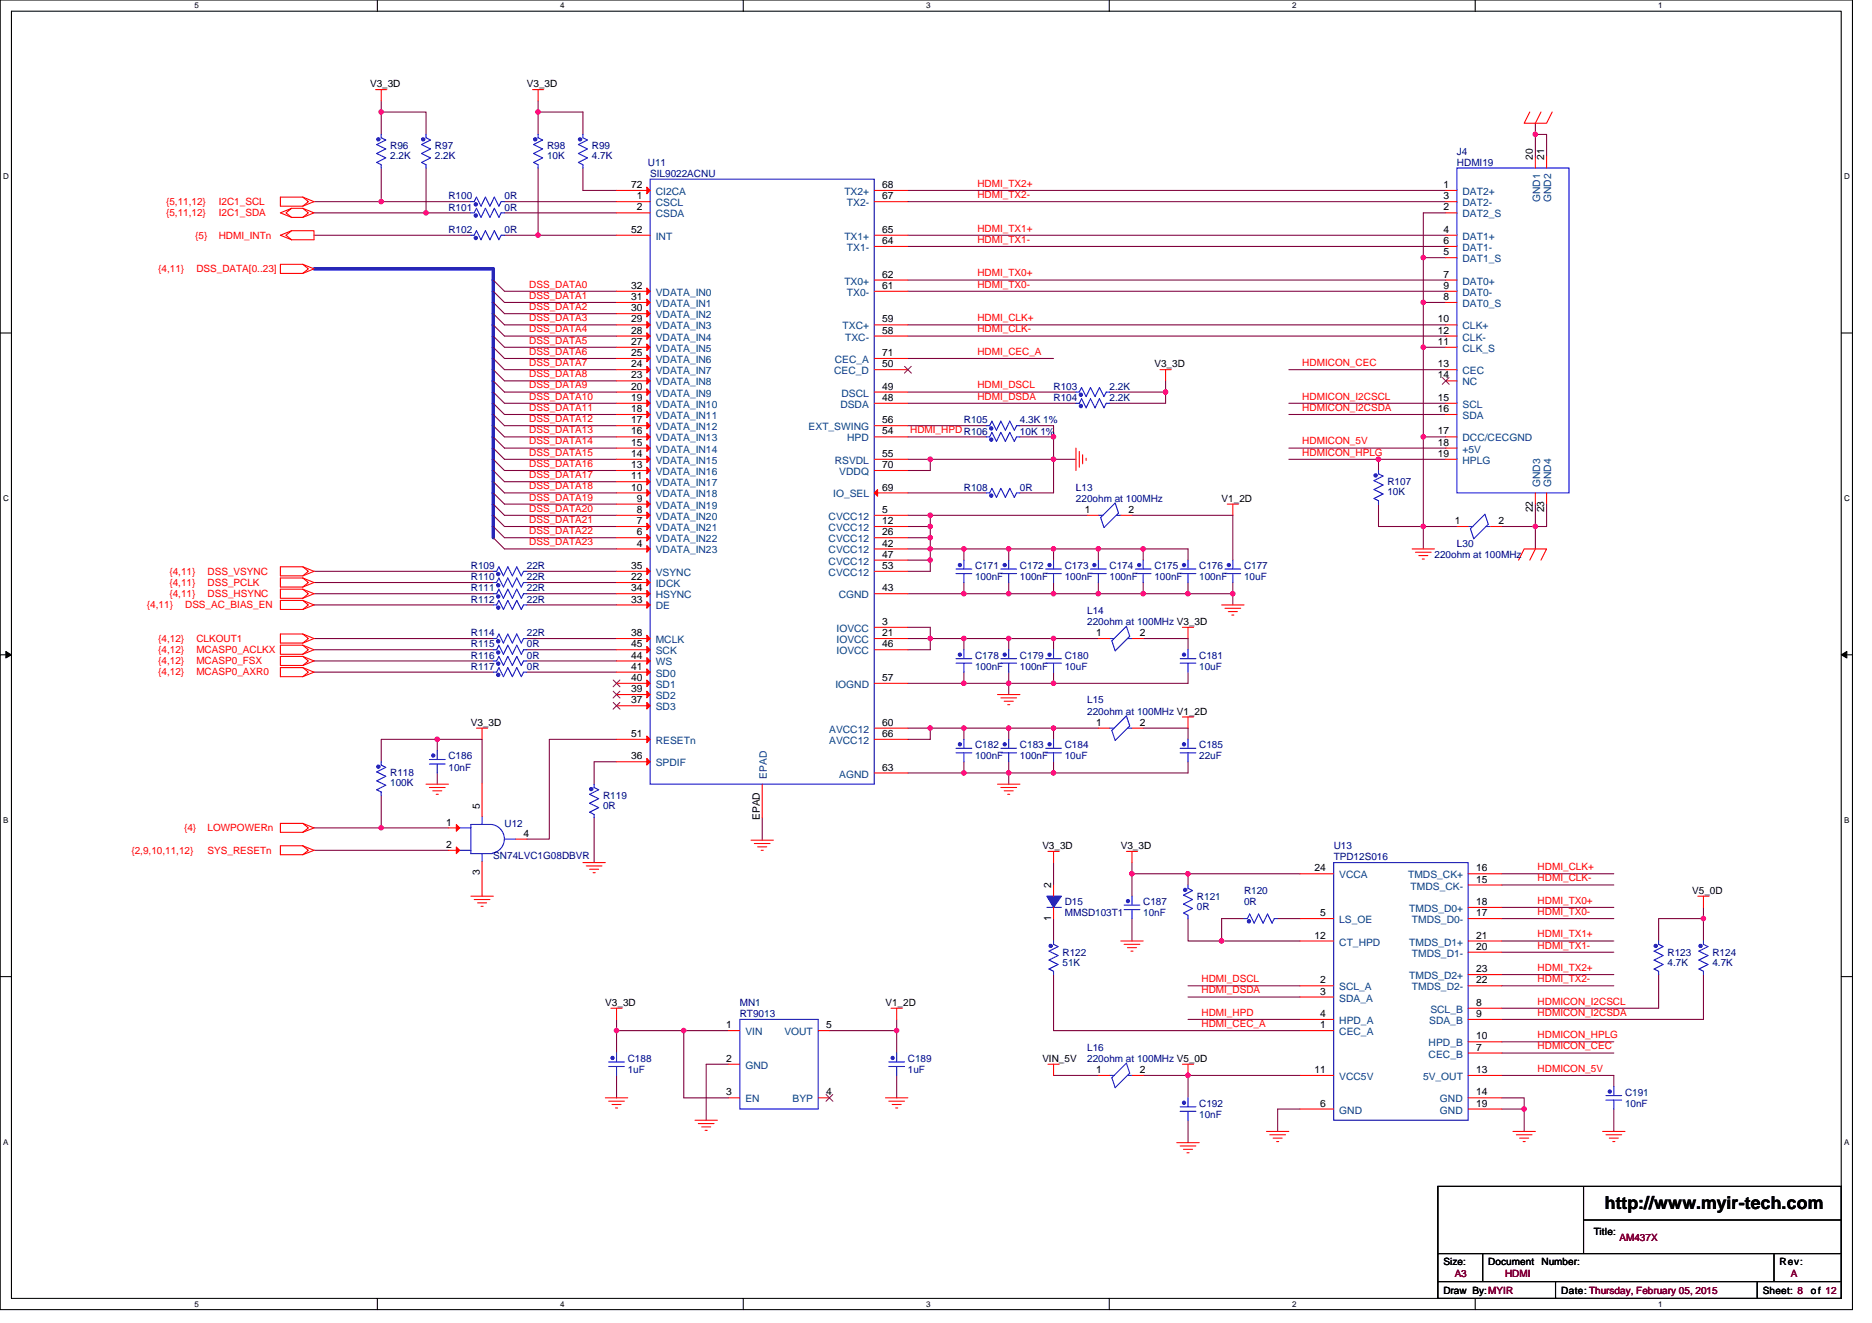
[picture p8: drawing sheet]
<svg xmlns="http://www.w3.org/2000/svg" width="297mm" height="210mm" viewBox="0 0 297 210" stroke-linecap="round" stroke-linejoin="round" font-family="sans-serif">
<path d="M0 0h293.9v207.9h-293.9zM1.8 1.8h290.4v204.3h-290.4z" fill="none" stroke="#000" stroke-width=".17"/>
<g fill="#fff">
<path d="M30.8 .2h.7v1.4h-.7z"/>
<path d="M30.8 206.3h.7v1.4h-.7z"/>
</g>
<path d="M59.9 0v1.8M59.9 206.1v1.8" fill="none" stroke="#000" stroke-width=".17"/>
<g fill="#fff">
<path d="M88.9 .2h.7v1.4h-.7z"/>
<path d="M88.9 206.3h.7v1.4h-.7z"/>
</g>
<path d="M117.9 0v1.8M117.9 206.1v1.8" fill="none" stroke="#000" stroke-width=".17"/>
<g fill="#fff">
<path d="M147 .2h.7v1.4h-.7z"/>
<path d="M147 206.3h.7v1.4h-.7z"/>
</g>
<path d="M176 0v1.8M176 206.1v1.8" fill="none" stroke="#000" stroke-width=".17"/>
<g fill="#fff">
<path d="M205 .2h.7v1.4h-.7z"/>
<path d="M205 206.3h.7v1.4h-.7z"/>
</g>
<path d="M234.1 0v1.8M234.1 206.1v1.8" fill="none" stroke="#000" stroke-width=".17"/>
<g fill="#fff">
<path d="M263.1 .2h.7v1.4h-.7z"/>
<path d="M263.1 206.3h.7v1.4h-.7z"/>
<path d="M.5 27.3h.9v1.4h-.9z"/>
<path d="M292.6 27.3h.9v1.4h-.9z"/>
<path d="M.5 78.4h.9v1.4h-.9z"/>
<path d="M292.6 78.4h.9v1.4h-.9z"/>
</g>
<path d="M0 52.9h1.8M292.2 52.9h1.7" fill="none" stroke="#000" stroke-width=".17"/>
<g fill="#fff">
<path d="M.5 129.5h.8v1.4h-.8z"/>
<path d="M292.6 129.5h.9v1.4h-.9z"/>
</g>
<path d="M0 103.9h1.8M292.2 103.9h1.7" fill="none" stroke="#000" stroke-width=".17"/>
<path d="M.9 103.4l.9 .5-.9 .5zM292.2 103.9l.8-.5v1z" fill="#000" stroke="#000" stroke-width=".16"/>
<g fill="#fff">
<path d="M.5 180.5h.8v1.4h-.8z"/>
<path d="M292.6 180.5h.9v1.4h-.9z"/>
</g>
<path d="M0 155h1.8M292.2 155h1.7M228.2 188.3h64v17.8h-64zM228.2 199h64M235.3 199v4.4M251.3 188.3v10.7M251.3 193.6h40.9M281.5 199v4.4M228.2 203.4h64M246.8 203.4v2.7M278.8 203.4v2.7" fill="none" stroke="#000" stroke-width=".17"/>
<g fill="none" stroke="#800040" stroke-width=".17">
<path d="M60.5 16v1.8M60.5 17.8v3.5M60.5 17.8h7.1v3.5M85.4 17.8v3.5M85.4 16v1.8M85.4 17.8h7.1v3.5M243.6 19.6v1.7M49.8 32h10.7M49.8 33.8h17.8M49.8 37.3h24.9M60.5 32h14.2M60.5 26.7v5.3"/>
<path d="M67.6 26.7v7.1M67.6 33.8h7.1M80 33.8h17.8M80 32h17.8M80 37.3h5.4M85.4 37.3h12.4M85.4 26.7v10.6M92.5 26.7v3.5h5.3M144.1 32h85.3M144.1 30.2h85.3M144.1 37.3h85.3M144.1 39.1h85.3"/>
<path d="M229.4 33.8h-3.6v7.1M243.6 21.3h1.8v3.6M243.6 21.3v3.6M78.3 44.5l1.7 1.7h17.8M78.3 46.2l1.7 1.8h17.8M78.3 48l1.7 1.8h17.8M78.3 49.8l1.7 1.8h17.8M78.3 51.6l1.7 1.7h17.8M78.3 53.3l1.7 1.8h17.8M78.3 55.1l1.7 1.8h17.8M78.3 56.9l1.7 1.8h17.8M78.3 58.7l1.7 1.8h17.8"/>
<path d="M144.1 46.2h85.3M144.1 44.4h85.3M144.1 51.6h85.3M144.1 53.3h85.3M144.1 56.9h23.1M204.5 58.7h24.9M225.8 40.9v7.1M225.8 48v7.1M225.8 55.1v14.2M225.8 40.9h3.6M225.8 48h3.6M225.8 55.1h3.6"/>
<path d="M78.3 60.5l1.7 1.7h17.8M78.3 62.2l1.7 1.8h17.8M78.3 64l1.7 1.8h17.8M78.3 65.8l1.7 1.8h17.8M78.3 67.6l1.7 1.7h17.8M78.3 69.3l1.7 1.8h17.8M78.3 71.1l1.7 1.8h17.8M78.3 72.9l1.7 1.8h17.8M78.3 74.7l1.7 1.8h17.8M78.3 76.5l1.7 1.7h17.8M78.3 78.2l1.7 1.8h17.8M144.1 62.2h26.6"/>
<path d="M144.1 72.9h3.5M144.1 78.2h12.4M144.1 69.3h12.4M144.1 67.6h12.4M144.1 64h26.6M147.6 72.9v1.8h-3.5M147.6 72.9h19.6M161.8 67.6h5.4v1.7M161.8 69.3h5.4M167.2 72.9h3.5M167.2 72.9v5.3h-5.4M167.2 69.3v3.6"/>
<path d="M176.1 62.2h8.9v1.8h-8.9M185 60.5v1.7M204.5 64h24.9M204.5 65.8h24.9M204.5 71.1h24.9M204.5 72.9h14.2M218.7 72.9h10.7M218.7 72.9v1.8M225.8 69.3v14.3h-7.1v-3.6M225.8 69.3h3.6M49.8 96h28.5M49.8 94.2h28.5"/>
<path d="M49.8 92.5h28.5M49.8 90.7h28.5M78.3 80l1.7 1.8h17.8M78.3 81.8l1.7 1.8h17.8M78.3 83.6l1.7 1.7h17.8M78.3 85.3l1.7 1.8h17.8M83.6 90.7h14.2M83.6 92.5h14.2M83.6 94.2h14.2M83.6 96h14.2M144.1 94.2h8.8M144.1 99.6h3.5v1.7"/>
<path d="M144.1 87.1h3.5M144.1 81.8h3.5M144.1 83.6h3.5M144.1 85.3h3.5M144.1 88.9h3.5M147.6 87.1h5.3M147.6 81.8h24.9M147.6 88.9v1.8h-3.5M147.6 87.1v1.8M147.6 81.8v1.8M147.6 83.6v1.7M147.6 85.3v1.8"/>
<path d="M152.9 92.5v1.7M152.9 87.1v1.8M152.9 94.2h7.2M152.9 87.1h7.2M160.1 92.5v1.7M160.1 87.1v1.8M160.1 94.2h7.1M160.1 87.1h7.1M167.2 92.5v1.7M167.2 87.1v1.8M167.2 94.2h7.1M167.2 87.1h7.1"/>
<path d="M174.3 94.2h7.1M174.3 87.1h7.1M174.3 92.5v1.7M174.3 87.1v1.8M179.6 81.8h16v7.1M181.4 92.5v1.7M181.4 94.2h7.1M181.4 87.1h7.1v1.8M181.4 87.1v1.8M188.5 92.5v1.7M188.5 94.2h7.1M195.6 92.5v3.5"/>
<path d="M231.2 83.6h-5.4v3.5M243.6 80v3.6h-5.3M245.4 80v3.6h-1.8v3.5M49.8 101.3h28.5M49.8 103.1h28.5M49.8 104.9h28.5M49.8 106.7h28.5M69.4 117.3h-8.9v3.6M69.4 117.3v1.8M69.4 117.3h7.1v7M83.6 101.3h14.2M83.6 103.1h14.2"/>
<path d="M83.6 104.9h14.2M83.6 106.7h14.2M97.8 117.3h-10.6v15.9h-3.6M144.1 115.6h3.5v1.7h-3.5M144.1 101.3h3.5M144.1 108.5h8.8M147.6 115.6h5.3M147.6 101.3h5.3M147.6 101.3v1.8h-3.5M152.9 115.6v1.7M152.9 106.7v1.8M152.9 101.3v1.8"/>
<path d="M152.9 115.6h7.2M152.9 108.5h7.2M152.9 101.3h7.2M160.1 115.6v1.7M160.1 101.3v1.8M160.1 108.5v1.7M160.1 106.7v1.8M160.1 115.6h7.1M160.1 101.3h7.1M160.1 108.5h7.1M167.2 115.6v1.7M167.2 101.3v1.8"/>
<path d="M167.2 106.7v1.8M167.2 115.6h7.1M167.2 101.3h7.1M181.4 115.6h7.1v1.7M181.4 101.3h7.1v1.8M188.5 106.7v1.8h-21.3M49.8 131.4h10.7M49.8 135h21.4M60.5 126.2v5.2M60.5 131.4h10.7M69.4 122.7v1.8M94.3 129.8v7.1"/>
<path d="M97.8 120.9h-3.5v3.6M120.9 129.8v3.5M144.1 122.7h8.8M152.9 120.9v1.8M152.9 122.7h7.2M160.1 120.9v1.8M160.1 122.7v1.8M160.1 122.7h7.1M167.2 120.9v1.8M167.2 136.9v3.6M179.6 136.9v1.8M179.6 138.7h8.9"/>
<path d="M179.6 138.7v3.5M188.5 138.7v1.8M188.5 138.7h17.8M188.5 120.9v1.8h-21.3M238.3 138.7h17.8M76.5 142.1v.1M167.2 154.7v8.9h39.1M167.2 145.8v3.6M179.6 145.8v3.6M188.5 158.2h17.8M188.5 156.5h17.8M188.5 145.8v3.6h5.3"/>
<path d="M197.4 145.8h-3.6v3.6h12.5M202.7 145.8h3.6M238.3 140.5h17.8M238.3 144h17.8M238.3 145.8h17.8M238.3 149.4h17.8M238.3 151.1h17.8M238.3 154.7h17.8M238.3 156.5h17.8M263.2 154.7v5.3h-24.9M270.3 154.7v7.1h-32M270.3 144v1.8"/>
<path d="M270.3 145.8h-7.1v3.6M270.3 145.8v3.6M97.8 163.6h10.7M97.8 161.8v1.8M97.8 163.6v3.5M97.8 170.7v3.5M108.5 163.6v10.6h7.1M108.5 163.6h7.1M115.6 168.9h-3.5v8.9M131.6 163.6h10.7M142.3 161.8v1.8M142.3 170.7v3.5"/>
<path d="M142.3 163.6v3.5M167.2 170.7h7.1M181.4 170.7h7.1M188.5 161.8h17.8M188.5 170.7v3.5M188.5 177.8v3.6M188.5 170.7h17.8M206.3 176h-3.6v3.6M238.3 174.2h3.5v1.8M238.3 176h3.5M238.3 165.4h17.8M238.3 167.1h17.8"/>
<path d="M238.3 170.7h17.8v1.8M241.8 176v3.6M256.1 176v3.6"/>
</g>
<path d="M49.8 42.7h28.5v42.6" fill="none" stroke="#00f" stroke-width=".53"/>
<g fill="#f0f" stroke="#f0f" stroke-width=".17">
<circle cx="85.4" cy="37.3" r=".35"/>
<circle cx="85.4" cy="17.8" r=".35"/>
<circle cx="60.5" cy="131.4" r=".35"/>
<circle cx="69.4" cy="117.3" r=".35"/>
<circle cx="152.9" cy="122.7" r=".35"/>
<circle cx="152.9" cy="115.6" r=".35"/>
<circle cx="147.6" cy="115.6" r=".35"/>
<circle cx="167.2" cy="115.6" r=".35"/>
<circle cx="160" cy="115.6" r=".35"/>
<circle cx="152.9" cy="108.4" r=".35"/>
<circle cx="167.2" cy="101.3" r=".35"/>
<circle cx="160" cy="101.3" r=".35"/>
<circle cx="152.9" cy="101.3" r=".35"/>
<circle cx="147.6" cy="101.3" r=".35"/>
<circle cx="160" cy="122.7" r=".35"/>
<circle cx="160" cy="108.4" r=".35"/>
<circle cx="167.2" cy="108.4" r=".35"/>
<circle cx="160" cy="94.2" r=".35"/>
<circle cx="174.3" cy="94.2" r=".35"/>
<circle cx="167.2" cy="94.2" r=".35"/>
<circle cx="152.9" cy="94.2" r=".35"/>
<circle cx="188.5" cy="94.2" r=".35"/>
<circle cx="181.4" cy="94.2" r=".35"/>
<circle cx="195.6" cy="94.2" r=".35"/>
<circle cx="181.4" cy="87.1" r=".35"/>
<circle cx="174.3" cy="87.1" r=".35"/>
<circle cx="167.2" cy="87.1" r=".35"/>
<circle cx="160" cy="87.1" r=".35"/>
<circle cx="147.6" cy="88.9" r=".35"/>
<circle cx="152.9" cy="87.1" r=".35"/>
<circle cx="147.6" cy="87.1" r=".35"/>
<circle cx="147.6" cy="83.6" r=".35"/>
<circle cx="147.6" cy="85.3" r=".35"/>
<circle cx="147.6" cy="81.8" r=".35"/>
<circle cx="167.2" cy="122.7" r=".35"/>
<circle cx="225.8" cy="40.9" r=".35"/>
<circle cx="225.8" cy="55.1" r=".35"/>
<circle cx="225.8" cy="48" r=".35"/>
<circle cx="225.8" cy="69.3" r=".35"/>
<circle cx="167.2" cy="72.9" r=".35"/>
<circle cx="147.6" cy="72.9" r=".35"/>
<circle cx="167.2" cy="69.3" r=".35"/>
<circle cx="218.7" cy="72.9" r=".35"/>
<circle cx="225.8" cy="83.6" r=".35"/>
<circle cx="241.8" cy="176" r=".35"/>
<circle cx="193.8" cy="149.3" r=".35"/>
<circle cx="188.5" cy="138.7" r=".35"/>
<circle cx="179.6" cy="138.7" r=".35"/>
<circle cx="97.8" cy="163.6" r=".35"/>
<circle cx="142.3" cy="163.6" r=".35"/>
<circle cx="243.6" cy="21.3" r=".35"/>
<circle cx="184.9" cy="62.2" r=".35"/>
<circle cx="270.3" cy="145.8" r=".35"/>
<circle cx="188.5" cy="170.7" r=".35"/>
<circle cx="60.5" cy="32" r=".35"/>
<circle cx="67.6" cy="33.8" r=".35"/>
<circle cx="60.5" cy="17.8" r=".35"/>
<circle cx="243.6" cy="83.6" r=".35"/>
<circle cx="108.5" cy="163.6" r=".35"/>
</g>
<g fill="none" stroke="#f00" stroke-width=".17">
<path d="M59.6 14.2h1.8M60.5 14.2v1.8M84.5 14.2h1.8M85.4 14.2v1.8M242.7 17.8l-.9 1.8h3.6l.9-1.8M244.5 17.8l-.9 1.8M44.5 37.3l1.8-.7h3.5v1.5h-3.5zM46.3 34.5l-.9-.7 .9-.7-1.8 .7 1.8 .7h1.7M46.3 33.1h1.7l1.8 .7-1.8 .7M46.3 36.6l-.9 .7 .9 .8M48 33.1l.9 .7-.9 .7M48 31.3h-3.5v1.4h3.5"/>
<path d="M48 31.3l1.8 .7-1.8 .7M48 31.3l.9 .7-.9 .7M60.5 21.3h.1M60.5 26.7h.1M67.6 21.3h.1M67.6 26.7h.1M74.7 37.3h.1M74.7 32h.1M74.7 33.8h.1M80 37.3h.1M80 32h.1M80 33.8h.1"/>
<path d="M85.4 21.3h.1M85.4 26.7h.1M92.5 21.3h.1M92.5 26.7h.1M97.8 32h5.4M97.8 33.8h5.4M97.8 30.2h5.4M97.8 37.3h5.4M138.7 37.3h5.4M138.7 39.1h5.4M138.7 30.2h5.4M138.7 32h5.4"/>
<path d="M229.4 30.2h1.8M229.4 32h1.8M229.4 33.8h1.8M229.4 37.3h1.8M229.4 39.1h1.8M243.6 24.9v1.8M245.4 24.9v1.8M48 42h-3.5v1.4h3.5M48 42l1.8 .7-1.8 .7M48 42l.9 .7-.9 .7M97.8 46.2h5.4M97.8 48h5.4"/>
<path d="M97.8 49.8h5.4M97.8 51.6h5.4M97.8 53.3h5.4M97.8 55.1h5.4M97.8 56.9h5.4M97.8 58.7h5.4M138.7 44.4h5.4M138.7 46.2h5.4M138.7 51.6h5.4M138.7 53.3h5.4M138.7 56.9h5.4M138.7 58.7h5.4"/>
<path d="M184.1 58.7h1.7M185 58.7v1.8M229.4 40.9h1.8M229.4 44.4h1.8M229.4 46.2h1.8M229.4 48h1.8M229.4 51.6h1.8M229.4 53.3h1.8M229.4 55.1h1.8M229.4 58.7h1.8M97.8 60.5h5.4M97.8 62.2h5.4"/>
<path d="M97.8 64h5.4M97.8 65.8h5.4M97.8 67.6h5.4M97.8 69.3h5.4M97.8 71.1h5.4M97.8 72.9h5.4M97.8 74.7h5.4M97.8 76.5h5.4M97.8 78.2h5.4M138.7 67.6h5.4M138.7 64h5.4M138.7 62.2h5.4"/>
<path d="M138.7 69.3h5.4M138.7 72.9h5.4M138.7 74.7h5.4M138.7 78.2h5.4M156.5 78.2h.1M156.5 67.6h.1M156.5 69.3h.1M161.8 78.2h.1M161.8 67.6h.1M161.8 69.3h.1M170.7 71.1v3.6M170.7 62.2h.1"/>
<path d="M170.7 64h.1M171.3 71.6v2.5M171.8 72.2v1.4M172.3 72.7v.4M176.1 62.2h.1M176.1 64h.1M218.7 74.7h.1M229.4 60.5h1.8M229.4 64h1.8M229.4 65.8h1.8M229.4 69.3h1.8M229.4 71.1h1.8"/>
<path d="M229.4 72.9h1.8M243.6 78.2v1.8M245.4 78.2v1.8M48 90h-3.5v1.4h3.5M48 91.7h-3.5v1.5h3.5M48 93.5h-3.5v1.5h3.5M48 95.3h-3.5v1.4h3.5M48 90l1.8 .7-1.8 .7M48 90l.9 .7-.9 .7M48 91.7l1.8 .8-1.8 .7M48 91.7l.9 .8-.9 .7M48 93.5l1.8 .7-1.8 .8"/>
<path d="M48 93.5l.9 .7-.9 .8M48 95.3l1.8 .7-1.8 .7M48 95.3l.9 .7-.9 .7M78.3 90.7h.1M78.3 96h.1M78.3 94.2h.1M78.3 92.5h.1M83.6 90.7h.1M83.6 96h.1M83.6 94.2h.1M83.6 92.5h.1M97.8 80h5.4"/>
<path d="M97.8 81.8h5.4M97.8 83.6h5.4M97.8 85.3h5.4M97.8 87.1h5.4M97.8 90.7h5.4M97.8 94.2h5.4M97.8 96h5.4M97.8 92.5h5.4M138.7 81.8h5.4M138.7 83.6h5.4M138.7 85.3h5.4M138.7 87.1h5.4"/>
<path d="M138.7 88.9h5.4M138.7 90.7h5.4M138.7 94.2h5.4M138.7 99.6h5.4M152.9 88.9h.1M152.9 92.5h.1M160.1 88.9h.1M160.1 92.5h.1M167.2 88.9h.1M167.2 92.5h.1M172.5 81.8h1.8M174.3 88.9h.1"/>
<path d="M174.3 92.5h.1M177.8 81.8h1.8M181.4 88.9h.1M181.4 92.5h.1M187.6 99.6h1.8M188.5 99.6v1.7M188.5 88.9h.1M188.5 92.5h.1M193.8 96h3.6M194.4 96.5h2.5M194.7 80h1.8M194.9 97.1h1.4"/>
<path d="M195.4 97.6h.4M195.6 88.9h.1M195.6 92.5h.1M195.6 80v1.8M218.7 80h.1M224.1 87.1h3.5M224.6 87.7h2.5M225.1 88.2h1.5M225.7 88.7h.3M231.2 83.6h1.8M236.5 83.6h1.8M241 88.9l.8-1.8h3.6l-.9 1.8"/>
<path d="M243.6 87.1l-.9 1.8M48 100.6h-3.5v1.5h3.5M48 102.4h-3.5v1.4h3.5M48 104.2h-3.5v1.4h3.5M48 106h-3.5v1.4h3.5M48 100.6l1.8 .7-1.8 .8M48 100.6l.9 .7-.9 .8M48 102.4l1.8 .7-1.8 .7M48 102.4l.9 .7-.9 .7M48 104.2l1.8 .7-1.8 .7M48 104.2l.9 .7-.9 .7M48 106l1.8 .7-1.8 .7"/>
<path d="M48 106l.9 .7-.9 .7M69.4 119.1h.1M75.6 115.6h1.8M76.5 115.6v1.7M78.3 106.7h.1M78.3 104.9h.1M78.3 103.1h.1M78.3 101.3h.1M83.6 106.7h.1M83.6 104.9h.1M83.6 103.1h.1M83.6 101.3h.1"/>
<path d="M97.8 101.3h5.4M97.8 117.3h5.4M97.8 103.1h5.4M97.8 106.7h5.4M97.8 108.5h5.4M97.8 110.2h5.4M97.8 112h5.4M97.8 104.9h5.4M138.7 101.3h5.4M138.7 103.1h5.4M138.7 108.5h5.4M138.7 115.6h5.4"/>
<path d="M138.7 117.3h5.4M152.9 117.3h.1M152.9 103.1h.1M152.9 106.7h.1M158.3 110.2h3.5M158.8 110.8h2.5M159.3 111.3h1.5M159.9 111.8h.3M160.1 117.3h.1M160.1 103.1h.1M160.1 106.7h.1M167.2 103.1h.1"/>
<path d="M167.2 106.7h.1M167.2 117.3h.1M174.3 115.6h1.8M174.3 101.3h1.8M179.6 115.6h1.8M179.6 101.3h1.8M187.6 113.8h1.8M188.5 113.8v1.8M188.5 117.3h.1M188.5 103.1h.1M188.5 106.7h.1M48 130.7h-3.5v1.4h3.5"/>
<path d="M48 134.2h-3.5v1.5h3.5M48 130.7l1.8 .7-1.8 .7M48 130.7l.9 .7-.9 .7M48 134.2l1.8 .8-1.8 .7M48 134.2l.9 .8-.9 .7M60.5 120.9h.1M60.5 126.2h.1M67.6 124.5h3.6M68.1 125h2.5M68.7 125.5h1.4M69.2 126.1h.4M69.4 122.7h.1"/>
<path d="M71.2 131.4h1.7M71.2 135h1.7M76.5 136.7v5.4M76.5 124.3v5.3M81.8 133.2h1.8M92.5 136.9h3.6M93 137.4h2.5M93.6 138h1.4M94.1 138.5h.3M94.3 124.5h.1M94.3 129.8h.1M97.8 120.9h5.4"/>
<path d="M119.2 133.3h3.5M119.7 133.9h2.5M120.2 134.4h1.5M120.8 135h.3M120.9 124.5v5.3M138.7 122.7h5.4M152.9 120.9h.1M158.3 124.5h3.5M158.8 125h2.5M159.3 125.5h1.5M159.9 126.1h.3M160.1 120.9h.1"/>
<path d="M166.3 135.1h1.8M167.2 135.1v1.8M167.2 120.9h.1M178.7 135.1h1.8M179.6 135.1v1.8M188.5 120.9h.1M206.3 138.7h5.3M233 138.7h5.3M74.7 142.2h3.6M75.2 142.8h2.5M75.8 143.3h1.4M76.3 143.8h.4"/>
<path d="M167.2 149.4h.1M167.2 154.7h.1M167.2 140.5v1.7M167.2 144v1.8M177.8 149.4h3.6M178.4 149.9h2.5M178.9 150.4h1.4M179.4 151h.4M179.6 142.2h.1M179.6 145.8h.1M188.5 140.5h.1M188.5 145.8h.1"/>
<path d="M197.4 145.8h.1M202.7 145.8h.1M206.3 156.5h5.3M206.3 158.2h5.3M206.3 145.8h5.3M206.3 149.4h5.3M233 154.7h5.3M233 156.5h5.3M233 149.4h5.3M233 151.1h5.3M233 144h5.3M233 145.8h5.3"/>
<path d="M233 140.5h5.3M263.2 149.4h.1M263.2 154.7h.1M269.4 142.2h1.8M270.3 142.2v1.8M270.3 149.4h.1M270.3 154.7h.1M96.1 174.2h3.5M96.6 174.8h2.5M96.9 160h1.8M97.1 175.3h1.4M97.7 175.9h.3"/>
<path d="M97.8 160v1.8M97.8 167.1h.1M97.8 170.7h.1M110.3 177.8h3.5M110.8 178.3h2.5M111.3 178.9h1.5M111.9 179.4h.3M115.6 163.6h1.8M115.6 168.9h1.8M115.6 174.2h1.8M129.8 174.2h1.8M129.8 163.6h1.8"/>
<path d="M140.5 174.2h3.6M141 174.8h2.5M141.4 160h1.8M141.6 175.3h1.4M142.1 175.9h.3M142.3 167.1h.1M142.3 170.7h.1M142.3 160v1.8M166.3 168.9h1.8M167.2 168.9v1.8M174.3 170.7h1.8M179.6 170.7h1.8"/>
<path d="M187.6 168.9h1.8M188.5 168.9v1.8M188.5 174.2h.1M188.5 177.8h.1M201 179.6h3.5M206.3 170.7h5.3M206.3 176h5.3M206.3 163.6h5.3M206.3 161.8h5.3M233 176h5.3M233 170.7h5.3M233 174.2h5.3"/>
<path d="M233 165.4h5.3M233 160h5.3M233 161.8h5.3M233 167.1h5.3M240.1 179.6h3.5M254.3 179.6h3.5M256.1 172.5h.1M256.1 176h.1M186.7 181.4h3.6M187.3 181.9h2.5M187.8 182.4h1.4M188.3 183h.4"/>
<path d="M201.5 180.1h2.5M202 180.6h1.5M202.6 181.2h.3M240.6 180.1h2.5M241.1 180.6h1.5M241.7 181.2h.3M254.8 180.1h2.5M255.4 180.6h1.4M255.9 181.2h.3"/>
</g>
<g fill="none" stroke="#00f" stroke-width=".17">
<path d="M60.5 21.3v.6l.7 .3-1.4 .7 1.4 .7-1.4 .8 1.4 .7-1.4 .7 .7 .3v.6M67.6 21.3v.6l.7 .3-1.4 .7 1.4 .7-1.4 .8 1.4 .7-1.4 .7 .7 .3v.6M74.7 37.3h.5l.4-.7 .7 1.5 .7-1.5 .7 1.5 .7-1.5 .8 1.5 .3-.8h.5M74.7 32h.5l.4-.7 .7 1.4 .7-1.4 .7 1.4 .7-1.4 .8 1.4 .3-.7h.5M74.7 33.8h.5l.4-.7 .7 1.4 .7-1.4 .7 1.4 .7-1.4 .8 1.4 .3-.7h.5M85.4 21.3v.6l.7 .3-1.4 .7 1.4 .7-1.4 .8 1.4 .7-1.4 .7 .7 .3v.6M92.5 21.3v.6l.7 .3-1.4 .7 1.4 .7-1.4 .8 1.4 .7-1.4 .7 .7 .3v.6M103.2 28.4h35.5v96.1h-35.5zM231.2 26.7h17.8v51.5h-17.8zM156.5 78.2h.5l.4-.7 .7 1.5 .7-1.5 .7 1.5 .7-1.5 .7 1.5 .4-.8h.5M156.5 67.6h.5l.4-.8 .7 1.5 .7-1.5 .7 1.5 .7-1.5 .7 1.5 .4-.7h.5M156.5 69.3h.5l.4-.7 .7 1.5 .7-1.5 .7 1.5 .7-1.5 .7 1.5 .4-.8h.5"/>
<path d="M170.7 62.2h.6l.3-.7 .7 1.4 .7-1.4 .8 1.4 .7-1.4 .7 1.4 .3-.7h.6M170.7 64h.6l.3-.7 .7 1.4 .7-1.4 .8 1.4 .7-1.4 .7 1.4 .3-.7h.6M218.7 74.7v.5l.8 .4-1.5 .7 1.5 .7-1.5 .7 1.5 .7-1.5 .7 .7 .4v.5M78.3 90.7h.5l.4-.7 .7 1.4 .7-1.4 .7 1.4 .7-1.4 .7 1.4 .4-.7h.5M78.3 96h.5l.4-.7 .7 1.4 .7-1.4 .7 1.4 .7-1.4 .7 1.4 .4-.7h.5M78.3 94.2h.5l.4-.7 .7 1.5 .7-1.5 .7 1.5 .7-1.5 .7 1.5 .4-.8h.5M78.3 92.5h.5l.4-.8 .7 1.5 .7-1.5 .7 1.5 .7-1.5 .7 1.5 .4-.7h.5M151.7 91h2.5M151.7 90.3h2.5M152.9 88.9v1.4M152.9 91v1.5M158.8 91h2.5"/>
<path d="M158.8 90.3h2.5M160.1 88.9v1.4M160.1 91v1.5M165.9 91h2.5M165.9 90.3h2.5M167.2 88.9v1.4M167.2 91v1.5M173 91h2.5M173 90.3h2.5M174.3 88.9v1.4M174.3 91v1.5M174.3 81.8h.7"/>
<path d="M174.6 82.1l2.4-2.3 .5 1.6-2.3 2.3zM177.1 81.8h.7M180.1 91h2.5M180.1 90.3h2.5M181.4 88.9v1.4M181.4 91v1.5M187.3 91h2.5M187.3 90.3h2.5M188.5 88.9v1.4M188.5 91v1.5M194.4 91h2.5M194.4 90.3h2.5"/>
<path d="M195.6 88.9v1.4M195.6 91v1.5M233 83.6h.7M233.3 83.9l2.3-2.3 .6 1.6-2.4 2.3zM235.8 83.6h.7M69.4 119.1v1.4M78.3 106.7h.5l.4-.7 .7 1.4 .7-1.4 .7 1.4 .7-1.4 .7 1.4 .4-.7h.5M78.3 104.9h.5l.4-.7 .7 1.4 .7-1.4 .7 1.4 .7-1.4 .7 1.4 .4-.7h.5M78.3 103.1h.5l.4-.7 .7 1.4 .7-1.4 .7 1.4 .7-1.4 .7 1.4 .4-.7h.5M78.3 101.3h.5l.4-.7 .7 1.5 .7-1.5 .7 1.5 .7-1.5 .7 1.5 .4-.8h.5M151.7 119.5h2.5M151.7 118.8h2.5"/>
<path d="M151.7 105.3h2.5M151.7 104.5h2.5M152.9 117.3v1.5M152.9 119.5v1.4M152.9 103.1v1.4M152.9 105.3v1.4M158.8 119.5h2.5M158.8 118.8h2.5M158.8 105.3h2.5M158.8 104.5h2.5M160.1 117.3v1.5M160.1 119.5v1.4"/>
<path d="M160.1 103.1v1.4M160.1 105.3v1.4M165.9 105.3h2.5M165.9 104.5h2.5M165.9 119.5h2.5M165.9 118.8h2.5M167.2 103.1v1.4M167.2 105.3v1.4M167.2 117.3v1.5M167.2 119.5v1.4M176.1 115.6h.7M176.1 101.3h.7"/>
<path d="M176.4 115.9l2.3-2.3 .6 1.6-2.3 2.3zM176.4 101.7l2.3-2.3 .6 1.6-2.3 2.3zM178.9 115.6h.7M178.9 101.3h.7M187.3 119.5h2.5M187.3 118.8h2.5M187.3 105.3h2.5M187.3 104.5h2.5M188.5 117.3v1.5M188.5 119.5v1.4M188.5 103.1v1.4M188.5 105.3v1.4"/>
<path d="M60.5 120.9v.5l.7 .4-1.4 .7 1.4 .7-1.4 .7 1.4 .7-1.4 .7 .7 .4v.5M68.1 121.3h2.5M68.1 120.5h2.5M69.4 121.3v1.4M72.9 131.4h1.8M72.9 135h1.8M76.5 129.6v1.3M76.5 135.5v1.2M78.1 135.4a2.3 2.3 0 0 0 1.9-2.3 2.3 2.3 0 0 0-2.1-2.2h-3.2v4.6h3.4M80 133.2h1.8M94.3 124.5v.5l.7 .3-1.4 .8 1.4 .7-1.4 .7 1.4 .7-1.4 .7 .7 .4v.5M211.6 136.9h21.4v40.9h-21.4z"/>
<path d="M166.1 144h2.3M167.2 149.4v.5l.7 .3-1.4 .8 1.4 .7-1.4 .7 1.4 .7-1.4 .7 .7 .4v.5M178.4 144.4h2.5M178.4 143.7h2.5M179.6 142.2v1.5M179.6 144.4v1.4M188.5 140.5v.5l.7 .4-1.4 .7 1.4 .7-1.4 .7 1.4 .7-1.4 .7 .7 .4v.5M197.4 145.8h.5l.4-.7 .7 1.4 .7-1.4 .7 1.4 .7-1.4 .7 1.4 .4-.7h.5M263.2 149.4v.5l.7 .3-1.4 .8 1.4 .7-1.4 .7 1.4 .7-1.4 .7 .7 .4v.5M270.3 149.4v.5l.7 .3-1.4 .8 1.4 .7-1.4 .7 1.4 .7-1.4 .7 .7 .4v.5M96.6 169.3h2.5M96.6 168.6h2.5"/>
<path d="M97.8 167.1v1.5M97.8 169.3v1.4M117.4 161.8h12.4v14.2h-12.4zM141 169.3h2.5M141 168.6h2.5M142.3 167.1v1.5M142.3 169.3v1.4M176.1 170.7h.7M176.4 171l2.3-2.3 .6 1.6-2.3 2.3zM178.9 170.7h.7M187.3 176.4h2.5M187.3 175.7h2.5"/>
<path d="M188.5 174.2v1.5M188.5 176.4v1.4M254.8 174.6h2.5M254.8 173.9h2.5M256.1 172.5v1.4M256.1 174.6v1.4"/>
</g>
<g fill="#00f" stroke="#00f" stroke-width=".17">
<path d="M166.1 142.2h2.3l-1.2 1.8z" fill-rule="evenodd"/>
<circle cx="60" cy="121.7" r=".26"/>
<circle cx="255.4" cy="173.2" r=".25"/>
<circle cx="195" cy="89.7" r=".25"/>
<circle cx="159.4" cy="118.1" r=".25"/>
<circle cx="79" cy="91.1" r=".26"/>
<circle cx="157.3" cy="78.7" r=".26"/>
<circle cx="79" cy="96.4" r=".26"/>
<circle cx="171.5" cy="62.7" r=".26"/>
<circle cx="188.1" cy="141.3" r=".26"/>
<circle cx="79" cy="107.1" r=".26"/>
<circle cx="166.7" cy="150.1" r=".26"/>
<circle cx="79" cy="94.7" r=".26"/>
<circle cx="157.3" cy="68" r=".26"/>
<circle cx="152.3" cy="118.1" r=".25"/>
<circle cx="79" cy="105.3" r=".26"/>
<circle cx="79" cy="92.9" r=".26"/>
<circle cx="157.3" cy="69.8" r=".26"/>
<circle cx="75.5" cy="37.8" r=".26"/>
<circle cx="166.5" cy="103.9" r=".25"/>
<circle cx="187.9" cy="89.7" r=".25"/>
<circle cx="79" cy="103.6" r=".26"/>
<circle cx="141.6" cy="167.9" r=".25"/>
<circle cx="269.8" cy="150.1" r=".26"/>
<circle cx="92" cy="22.1" r=".26"/>
<circle cx="75.5" cy="32.4" r=".26"/>
<circle cx="187.9" cy="175" r=".25"/>
<circle cx="159.4" cy="103.9" r=".25"/>
<circle cx="79" cy="101.8" r=".26"/>
<circle cx="262.7" cy="150.1" r=".26"/>
<circle cx="84.9" cy="22.1" r=".26"/>
<circle cx="75.5" cy="34.2" r=".26"/>
<circle cx="152.3" cy="103.9" r=".25"/>
<circle cx="60" cy="22.1" r=".26"/>
<circle cx="67.2" cy="22.1" r=".26"/>
<circle cx="166.5" cy="118.1" r=".25"/>
<circle cx="187.9" cy="118.1" r=".25"/>
<circle cx="166.5" cy="89.7" r=".25"/>
<circle cx="218.3" cy="75.5" r=".26"/>
<circle cx="180.8" cy="89.7" r=".25"/>
<circle cx="187.9" cy="103.9" r=".25"/>
<circle cx="93.8" cy="125.2" r=".26"/>
<circle cx="173.6" cy="89.7" r=".25"/>
<circle cx="171.5" cy="64.4" r=".26"/>
<circle cx="198.2" cy="146.2" r=".26"/>
<circle cx="68.7" cy="119.9" r=".25"/>
<circle cx="159.4" cy="89.7" r=".25"/>
<circle cx="179" cy="143" r=".25"/>
<circle cx="97.2" cy="167.9" r=".25"/>
<circle cx="152.3" cy="89.7" r=".25"/>
</g>
<path d="M143.5 58.1l1.1 1.1M144.6 58.1l-1.1 1.1M228.9 59.9l1.1 1.1M229.9 59.9l-1 1.1M97.3 107.9l1.1 1.1M97.3 109.7l1.1 1.1M97.3 111.5l1.1 1.1M98.4 107.9l-1.1 1.1M98.4 109.7l-1.1 1.1M98.4 111.5l-1.1 1.1M131.1 173.7l1.1 1.1M132.1 173.7l-1 1.1" fill="none" stroke="#804000" stroke-width=".16"/>
<g fill="#f00" stroke="#f00" stroke-width=".17">
<path d="M72.4 130.9l.5 .5-.5 .5z"/>
<path d="M72.4 134.4l.5 .6-.5 .5z"/>
<path d="M102.6 45.7l.6 .5-.6 .6z"/>
<path d="M102.6 47.5l.6 .5-.6 .5z"/>
<path d="M102.6 49.3l.6 .5-.6 .5z"/>
<path d="M102.6 51l.6 .6-.6 .5z"/>
<path d="M102.6 52.8l.6 .5-.6 .6z"/>
<path d="M102.6 54.6l.6 .5-.6 .5z"/>
<path d="M102.6 56.4l.6 .5-.6 .5z"/>
<path d="M102.6 58.1l.6 .6-.6 .5z"/>
<path d="M102.6 59.9l.6 .6-.6 .5z"/>
<path d="M102.6 61.7l.6 .5-.6 .6z"/>
<path d="M102.6 63.5l.6 .5-.6 .5z"/>
<path d="M102.6 65.3l.6 .5-.6 .5z"/>
<path d="M102.6 67l.6 .6-.6 .5z"/>
<path d="M102.6 68.8l.6 .5-.6 .6z"/>
<path d="M102.6 70.6l.6 .5-.6 .5z"/>
<path d="M102.6 72.4l.6 .5-.6 .5z"/>
<path d="M102.6 74.1l.6 .6-.6 .5z"/>
<path d="M102.6 75.9l.6 .6-.6 .5z"/>
<path d="M102.6 77.7l.6 .5-.6 .6z"/>
<path d="M102.6 79.5l.6 .5-.6 .5z"/>
<path d="M102.6 81.3l.6 .5-.6 .5z"/>
<path d="M102.6 83l.6 .6-.6 .5z"/>
<path d="M102.6 84.8l.6 .5-.6 .6z"/>
<path d="M102.6 86.6l.6 .5-.6 .6z"/>
<path d="M102.6 90.1l.6 .6-.6 .5z"/>
<path d="M102.6 100.8l.6 .5-.6 .6z"/>
<path d="M102.6 93.7l.6 .5-.6 .6z"/>
<path d="M102.6 95.5l.6 .5-.6 .5z"/>
<path d="M102.6 91.9l.6 .6-.6 .5z"/>
<path d="M102.6 29.7l.6 .5-.6 .6z"/>
<path d="M102.6 116.8l.6 .5-.6 .6z"/>
<path d="M102.6 102.6l.6 .5-.6 .6z"/>
<path d="M102.6 106.2l.6 .5-.6 .5z"/>
<path d="M102.6 107.9l.6 .6-.6 .5z"/>
<path d="M102.6 109.7l.6 .5-.6 .6z"/>
<path d="M102.6 111.5l.6 .5-.6 .5z"/>
<path d="M102.6 104.4l.6 .5-.6 .5z"/>
<path d="M138.7 78.2l.6-.5v1.1z"/>
<path d="M102.6 120.4l.6 .5-.6 .5z"/>
</g>
<text font-size="2.8" x="254.7" y="192">http://www.myir-tech.com</text>
<g font-size="1.6">
<text x="58.7" y="13.9">V3_3D</text>
<text x="83.6" y="13.9">V3_3D</text>
<text x="100.1" y="29.8">72</text>
<text x="140" y="29.8">68</text>
<text x="229" y="29.8">1</text>
<text x="243.2" y="25.4" transform="rotate(-90 243.2 25.4)">20</text>
<text x="245" y="25.4" transform="rotate(-90 245 25.4)">21</text>
<text x="101" y="31.6">1</text>
<text x="101" y="33.4">2</text>
<text x="140" y="31.6">67</text>
<text x="229" y="31.6">3</text>
<text x="229" y="33.4">2</text>
<text x="100.1" y="37">52</text>
<text x="140" y="37">65</text>
<text x="140" y="38.7">64</text>
<text x="229" y="37">4</text>
<text x="229" y="38.7">6</text>
<text x="229" y="40.5">5</text>
<text x="100.1" y="45.8">32</text>
<text x="100.1" y="47.6">31</text>
<text x="140" y="44.1">62</text>
<text x="140" y="45.8">61</text>
<text x="229" y="44.1">7</text>
<text x="229" y="45.8">9</text>
<text x="229" y="47.6">8</text>
<text x="100.1" y="49.4">30</text>
<text x="100.1" y="51.2">29</text>
<text x="100.1" y="53">28</text>
<text x="140" y="53">58</text>
<text x="140" y="51.2">59</text>
<text x="228.2" y="51.2">10</text>
<text x="228.2" y="53">12</text>
<text x="100.1" y="54.7">27</text>
<text x="100.1" y="56.5">25</text>
<text x="100.1" y="58.3">24</text>
<text x="140" y="58.3">50</text>
<text x="140" y="56.5">71</text>
<text x="183.2" y="58.3">V3_3D</text>
<text x="228.2" y="54.7">11</text>
<text x="228.2" y="58.3">13</text>
<text x="100.1" y="60.1">23</text>
<text x="100.1" y="61.8">20</text>
<text x="100.1" y="63.6">19</text>
<text x="100.1" y="65.4">18</text>
<text x="140" y="63.6">48</text>
<text x="140" y="61.8">49</text>
<text x="228.2" y="60.1">14</text>
<text x="228.2" y="63.6">15</text>
<text x="228.2" y="65.4">16</text>
<text x="100.1" y="67.2">17</text>
<text x="100.1" y="69">16</text>
<text x="100.1" y="70.7">15</text>
<text x="140" y="67.2">56</text>
<text x="140" y="69">54</text>
<text x="228.2" y="69">17</text>
<text x="228.2" y="70.7">18</text>
<text x="100.1" y="72.5">14</text>
<text x="100.1" y="74.3">13</text>
<text x="100.1" y="76.1">11</text>
<text x="100.1" y="77.9">10</text>
<text x="140" y="72.5">55</text>
<text x="140" y="77.9">69</text>
<text x="140" y="74.3">70</text>
<text x="228.2" y="72.5">19</text>
<text x="101" y="79.6">9</text>
<text x="101" y="81.4">8</text>
<text x="101" y="83.2">7</text>
<text x="140" y="81.4">5</text>
<text x="140" y="83.2">12</text>
<text x="172.1" y="81.4">1</text>
<text x="179.1" y="81.4">2</text>
<text x="193.8" y="79.7">V1_2D</text>
<text x="230.8" y="83.2">1</text>
<text x="237.8" y="83.2">2</text>
<text x="243.2" y="81.3" transform="rotate(-90 243.2 81.3)">22</text>
<text x="245" y="81.3" transform="rotate(-90 245 81.3)">23</text>
<text x="101" y="85">6</text>
<text x="101" y="86.7">4</text>
<text x="140" y="85">26</text>
<text x="140" y="86.7">42</text>
<text x="140" y="88.5">47</text>
<text x="100.1" y="90.3">35</text>
<text x="100.1" y="93.9">34</text>
<text x="100.1" y="95.6">33</text>
<text x="100.1" y="92.1">22</text>
<text x="140" y="90.3">53</text>
<text x="140" y="93.9">43</text>
<text x="100.1" y="101">38</text>
<text x="140" y="99.2">3</text>
<text x="140" y="101">21</text>
<text x="173.9" y="101">1</text>
<text x="180.9" y="101">2</text>
<text x="100.1" y="102.7">45</text>
<text x="100.1" y="106.3">41</text>
<text x="100.1" y="104.5">44</text>
<text x="140" y="102.7">46</text>
<text x="100.1" y="108.1">40</text>
<text x="100.1" y="109.9">39</text>
<text x="100.1" y="111.6">37</text>
<text x="140" y="108.1">57</text>
<text x="74.7" y="115.2">V3_3D</text>
<text x="100.1" y="117">51</text>
<text x="140" y="115.2">60</text>
<text x="140" y="117">66</text>
<text x="173.9" y="115.2">1</text>
<text x="180.9" y="115.2">2</text>
<text x="100.1" y="120.5">36</text>
<text x="140" y="122.3">63</text>
<text x="70.8" y="131">1</text>
<text x="76.1" y="128.4" transform="rotate(-90 76.1 128.4)">5</text>
<text x="120.6" y="130.1" transform="rotate(-90 120.6 130.1)">EPAD</text>
<text x="70.8" y="134.6">2</text>
<text x="83.1" y="132.8">4</text>
<text x="165.4" y="134.8">V3_3D</text>
<text x="177.8" y="134.8">V3_3D</text>
<text x="76.1" y="138.9" transform="rotate(-90 76.1 138.9)">3</text>
<text x="166.8" y="141" transform="rotate(-90 166.8 141)">2</text>
<text x="208.6" y="138.3">24</text>
<text x="234.2" y="140.1">15</text>
<text x="234.2" y="138.3">16</text>
<text x="234.2" y="143.6">18</text>
<text x="268.5" y="141.9">V5_0D</text>
<text x="166.8" y="146.2" transform="rotate(-90 166.8 146.2)">1</text>
<text x="208.6" y="149">12</text>
<text x="209.5" y="145.4">5</text>
<text x="234.2" y="145.4">17</text>
<text x="234.2" y="149">21</text>
<text x="234.2" y="150.7">20</text>
<text x="234.2" y="154.3">23</text>
<text x="96.1" y="159.7">V3_3D</text>
<text x="140.5" y="159.7">V1_2D</text>
<text x="209.5" y="156.1">2</text>
<text x="209.5" y="157.9">3</text>
<text x="209.5" y="161.4">4</text>
<text x="234.2" y="159.6">8</text>
<text x="234.2" y="156.1">22</text>
<text x="234.2" y="161.4">9</text>
<text x="115.2" y="163.2">1</text>
<text x="131.1" y="163.2">5</text>
<text x="209.5" y="163.2">1</text>
<text x="234.2" y="165">10</text>
<text x="234.2" y="166.8">7</text>
<text x="115.2" y="168.5">2</text>
<text x="115.2" y="173.9">3</text>
<text x="131.1" y="173.9">4</text>
<text x="165.4" y="168.6">VIN_5V</text>
<text x="173.9" y="170.3">1</text>
<text x="180.9" y="170.3">2</text>
<text x="208.6" y="170.3">11</text>
<text x="234.2" y="173.9">14</text>
<text x="234.2" y="170.3">13</text>
<text x="209.5" y="175.6">6</text>
<text x="234.2" y="175.6">19</text>
<text x="252.9" y="195.9">Title:</text>
<text x="229" y="200.7">Size:</text>
<text x="236.2" y="200.7">Document</text>
<text x="244.6" y="200.7">Number:</text>
<text x="282.4" y="200.7">Rev:</text>
<text x="229" y="205.4">Draw By:MYIR</text>
<text x="247.7" y="205.4">Date: Thursday, February 05, 2015</text>
<text x="279.7" y="205.4">Sheet: 8</text>
<text x="287.4" y="205.4">of 12</text>
</g>
<g font-size="1.6" fill="#000080">
<text x="61.9" y="23.6">R96</text>
<text x="69" y="23.6">R97</text>
<text x="86.8" y="23.6">R98</text>
<text x="93.9" y="23.6">R99</text>
<text x="61.9" y="25.3">2.2K</text>
<text x="69" y="25.3">2.2K</text>
<text x="86.8" y="25.3">10K</text>
<text x="93.9" y="25.3">4.7K</text>
<text x="102.8" y="26.3">U11</text>
<text x="103.2" y="28.1">SIL9022ACNU</text>
<text x="231.2" y="24.5">J4</text>
<text x="231.2" y="26.3">HDMI19</text>
<text x="71.2" y="31.6">R100</text>
<text x="71.2" y="33.4">R101</text>
<text x="80" y="31.6">0R</text>
<text x="80" y="33.4">0R</text>
<text x="71.2" y="37">R102</text>
<text x="80" y="37">0R</text>
<text x="167.2" y="61.9">R103</text>
<text x="167.2" y="63.6">R104</text>
<text x="176.1" y="61.9">2.2K</text>
<text x="176.1" y="63.6">2.2K</text>
<text x="152.9" y="67.2">R105</text>
<text x="161.8" y="67.2">4.3K 1%</text>
<text x="161.8" y="69">10K 1%</text>
<text x="152.9" y="77.9">R108</text>
<text x="161.8" y="77.9">0R</text>
<text x="170.7" y="77.9">L13</text>
<text x="220.2" y="77">R107</text>
<text x="170.7" y="79.7">220ohm at 100MHz</text>
<text x="220.2" y="78.6">10K</text>
<text x="227.6" y="88.5">220ohm at 100MHz</text>
<text x="231.2" y="86.8">L30</text>
<text x="74.7" y="90.3">R109</text>
<text x="74.7" y="95.7">R112</text>
<text x="74.7" y="93.9">R111</text>
<text x="74.7" y="92.1">R110</text>
<text x="83.6" y="90.3">22R</text>
<text x="83.6" y="95.7">22R</text>
<text x="83.6" y="93.9">22R</text>
<text x="83.6" y="92.1">22R</text>
<text x="154.7" y="90.3">C171</text>
<text x="154.7" y="92.1">100nF</text>
<text x="161.8" y="90.3">C172</text>
<text x="161.8" y="92.1">100nF</text>
<text x="168.9" y="90.3">C173</text>
<text x="168.9" y="92.1">100nF</text>
<text x="176.1" y="90.3">C174</text>
<text x="176.1" y="92.1">100nF</text>
<text x="183.2" y="90.3">C175</text>
<text x="183.2" y="92.1">100nF</text>
<text x="190.3" y="90.3">C176</text>
<text x="190.3" y="92.1">100nF</text>
<text x="197.4" y="90.3">C177</text>
<text x="197.4" y="92.1">10uF</text>
<text x="74.7" y="101">R114</text>
<text x="83.6" y="101">22R</text>
<text x="172.5" y="97.4">L14</text>
<text x="172.5" y="99.2">220ohm at 100MHz V3_3D</text>
<text x="74.7" y="106.3">R117</text>
<text x="74.7" y="104.5">R116</text>
<text x="74.7" y="102.8">R115</text>
<text x="83.6" y="106.3">0R</text>
<text x="83.6" y="104.5">0R</text>
<text x="83.6" y="102.8">0R</text>
<text x="154.7" y="104.5">C178</text>
<text x="154.7" y="106.3">100nF</text>
<text x="161.8" y="104.5">C179</text>
<text x="161.8" y="106.3">100nF</text>
<text x="168.9" y="104.5">C180</text>
<text x="168.9" y="106.3">10uF</text>
<text x="190.3" y="104.5">C181</text>
<text x="190.3" y="106.3">10uF</text>
<text x="172.5" y="111.7">L15</text>
<text x="172.5" y="113.4">220ohm at 100MHz V1_2D</text>
<text x="154.7" y="118.8">C182</text>
<text x="161.8" y="118.8">C183</text>
<text x="168.9" y="118.8">C184</text>
<text x="190.3" y="118.8">C185</text>
<text x="61.9" y="123.2">R118</text>
<text x="61.9" y="124.8">100K</text>
<text x="71.2" y="120.5">C186</text>
<text x="71.2" y="122.3">10nF</text>
<text x="154.7" y="120.5">100nF</text>
<text x="161.8" y="120.5">100nF</text>
<text x="168.9" y="120.5">10uF</text>
<text x="190.3" y="120.5">22uF</text>
<text x="80" y="131.2">U12</text>
<text x="95.7" y="126.8">R119</text>
<text x="95.7" y="128.4">0R</text>
<text x="78.3" y="136.4">SN74LVC1G08DBVR</text>
<text x="211.6" y="134.8">U13</text>
<text x="211.6" y="136.5">TPD12S016</text>
<text x="168.9" y="143.7">D15</text>
<text x="181.4" y="143.7">C187</text>
<text x="189.9" y="142.8">R121</text>
<text x="197.4" y="141.9">R120</text>
<text x="197.4" y="143.7">0R</text>
<text x="168.9" y="145.4">MMSD103T1</text>
<text x="181.4" y="145.4">10nF</text>
<text x="189.9" y="144.4">0R</text>
<text x="168.6" y="151.7">R122</text>
<text x="168.6" y="153.3">51K</text>
<text x="264.6" y="151.7">R123</text>
<text x="264.6" y="153.3">4.7K</text>
<text x="271.7" y="151.7">R124</text>
<text x="271.7" y="153.3">4.7K</text>
<text x="117.4" y="159.7">MN1</text>
<text x="117.4" y="161.4">RT9013</text>
<text x="172.5" y="166.8">L16</text>
<text x="99.6" y="168.6">C188</text>
<text x="99.6" y="170.3">1uF</text>
<text x="144.1" y="168.6">C189</text>
<text x="144.1" y="170.3">1uF</text>
<text x="172.5" y="168.6">220ohm at 100MHz V5_0D</text>
<text x="257.8" y="173.9">C191</text>
<text x="190.3" y="175.7">C192</text>
<text x="190.3" y="177.4">10nF</text>
<text x="257.8" y="175.7">10nF</text>
</g>
<g font-size="1.6" fill="#f00">
<text x="155.1" y="29.7">HDMI_TX2+</text>
<text x="26.3" y="34.3">{5,11,12}</text>
<text x="26.3" y="32.5">{5,11,12}</text>
<text x="34.7" y="34.3">I2C1_SDA</text>
<text x="34.7" y="32.5">I2C1_SCL</text>
<text x="155.1" y="31.4">HDMI_TX2-</text>
<text x="31" y="37.9">{5}</text>
<text x="34.7" y="37.9">HDMI_INTn</text>
<text x="155.1" y="36.8">HDMI_TX1+</text>
<text x="155.1" y="38.5">HDMI_TX1-</text>
<text x="25.1" y="43.2">{4,11}</text>
<text x="31.2" y="43.2">DSS_DATA[0..23]</text>
<text x="84" y="45.7">DSS_DATA0</text>
<text x="84" y="47.4">DSS_DATA1</text>
<text x="155.1" y="45.7">HDMI_TX0-</text>
<text x="155.1" y="43.9">HDMI_TX0+</text>
<text x="84" y="49.2">DSS_DATA2</text>
<text x="84" y="51">DSS_DATA3</text>
<text x="84" y="52.8">DSS_DATA4</text>
<text x="155.1" y="51">HDMI_CLK+</text>
<text x="155.1" y="52.8">HDMI_CLK-</text>
<text x="84" y="54.5">DSS_DATA5</text>
<text x="84" y="56.3">DSS_DATA6</text>
<text x="84" y="58.1">DSS_DATA7</text>
<text x="84" y="59.9">DSS_DATA8</text>
<text x="155.1" y="56.3">HDMI_CEC_A</text>
<text x="206.6" y="58.1">HDMICON_CEC</text>
<text x="84" y="61.7">DSS_DATA9</text>
<text x="84" y="63.4">DSS_DATA10</text>
<text x="84" y="65.2">DSS_DATA11</text>
<text x="155.1" y="61.7">HDMI_DSCL</text>
<text x="155.1" y="63.4">HDMI_DSDA</text>
<text x="206.6" y="63.4">HDMICON_I2CSCL</text>
<text x="206.6" y="65.2">HDMICON_I2CSDA</text>
<text x="84" y="67">DSS_DATA12</text>
<text x="84" y="68.8">DSS_DATA13</text>
<text x="84" y="70.5">DSS_DATA14</text>
<text x="144.4" y="68.8">HDMI_HPDR106</text>
<text x="206.6" y="70.5">HDMICON_5V</text>
<text x="84" y="72.3">DSS_DATA15</text>
<text x="84" y="74.1">DSS_DATA16</text>
<text x="84" y="75.9">DSS_DATA17</text>
<text x="84" y="77.7">DSS_DATA18</text>
<text x="206.6" y="72.3">HDMICON_HPLG</text>
<text x="84" y="79.4">DSS_DATA19</text>
<text x="84" y="81.2">DSS_DATA20</text>
<text x="84" y="83">DSS_DATA21</text>
<text x="84" y="84.8">DSS_DATA22</text>
<text x="84" y="86.6">DSS_DATA23</text>
<text x="26.9" y="91.2">{4,11}</text>
<text x="26.9" y="93">{4,11}</text>
<text x="26.9" y="94.8">{4,11}</text>
<text x="32.9" y="91.2">DSS_VSYNC</text>
<text x="32.9" y="93">DSS_PCLK</text>
<text x="32.9" y="94.8">DSS_HSYNC</text>
<text x="23.3" y="96.5">{4,11}</text>
<text x="25.1" y="101.9">{4,12}</text>
<text x="29.4" y="96.5">DSS_AC_BIAS_EN</text>
<text x="31.2" y="101.9">CLKOUT1</text>
<text x="25.1" y="103.7">{4,12}</text>
<text x="25.1" y="105.4">{4,12}</text>
<text x="25.1" y="107.2">{4,12}</text>
<text x="31.2" y="103.7">MCASP0_ACLKX</text>
<text x="31.2" y="105.4">MCASP0_FSX</text>
<text x="31.2" y="107.2">MCASP0_AXR0</text>
<text x="29.2" y="131.9">{4}</text>
<text x="32.9" y="131.9">LOWPOWERn</text>
<text x="20.8" y="135.5">{2,9,10,11,12}</text>
<text x="32.9" y="135.5">SYS_RESETn</text>
<text x="244" y="138.1">HDMI_CLK+</text>
<text x="244" y="139.9">HDMI_CLK-</text>
<text x="244" y="143.4">HDMI_TX0+</text>
<text x="244" y="145.2">HDMI_TX0-</text>
<text x="244" y="148.8">HDMI_TX1+</text>
<text x="190.6" y="155.9">HDMI_DSCL</text>
<text x="244" y="150.6">HDMI_TX1-</text>
<text x="244" y="154.1">HDMI_TX2+</text>
<text x="244" y="155.9">HDMI_TX2-</text>
<text x="190.6" y="157.7">HDMI_DSDA</text>
<text x="190.6" y="161.2">HDMI_HPD</text>
<text x="244" y="159.4">HDMICON_I2CSCL</text>
<text x="244" y="161.2">HDMICON_I2CSDA</text>
<text x="190.6" y="163">HDMI_CEC_A</text>
<text x="244" y="164.8">HDMICON_HPLG</text>
<text x="244" y="166.6">HDMICON_CEC</text>
<text x="244" y="170.1">HDMICON_5V</text>
</g>
<g font-size="1.6" fill="#004080">
<text x="104.1" y="32.7">CSCL</text>
<text x="104.1" y="34.5">CSDA</text>
<text x="104.1" y="30.9">CI2CA</text>
<text x="134" y="30.9">TX2+</text>
<text x="134.4" y="32.7">TX2-</text>
<text x="232.1" y="30.9">DAT2+</text>
<text x="232.1" y="32.7">DAT2-</text>
<text x="232.1" y="34.5">DAT2_S</text>
<text x="244.4" y="32.1" transform="rotate(-90 244.4 32.1)">GND1</text>
<text x="246.1" y="32.1" transform="rotate(-90 246.1 32.1)">GND2</text>
<text x="104.1" y="38.1">INT</text>
<text x="134" y="38.1">TX1+</text>
<text x="134.4" y="39.8">TX1-</text>
<text x="232.1" y="38.1">DAT1+</text>
<text x="232.1" y="39.8">DAT1-</text>
<text x="232.1" y="41.6">DAT1_S</text>
<text x="104.1" y="46.9">VDATA_IN0</text>
<text x="134" y="45.2">TX0+</text>
<text x="134.4" y="46.9">TX0-</text>
<text x="232.1" y="45.2">DAT0+</text>
<text x="232.1" y="46.9">DAT0-</text>
<text x="104.1" y="48.7">VDATA_IN1</text>
<text x="104.1" y="50.5">VDATA_IN2</text>
<text x="104.1" y="52.3">VDATA_IN3</text>
<text x="133.7" y="52.3">TXC+</text>
<text x="232.1" y="48.7">DAT0_S</text>
<text x="232.1" y="52.3">CLK+</text>
<text x="104.1" y="54.1">VDATA_IN4</text>
<text x="104.1" y="55.8">VDATA_IN5</text>
<text x="104.1" y="57.6">VDATA_IN6</text>
<text x="104.1" y="59.4">VDATA_IN7</text>
<text x="132.4" y="59.4">CEC_D</text>
<text x="132.5" y="57.6">CEC_A</text>
<text x="134.1" y="54.1">TXC-</text>
<text x="232.1" y="54.1">CLK-</text>
<text x="232.1" y="55.8">CLK_S</text>
<text x="232.1" y="59.4">CEC</text>
<text x="104.1" y="61.2">VDATA_IN8</text>
<text x="104.1" y="62.9">VDATA_IN9</text>
<text x="104.1" y="64.7">VDATA_IN10</text>
<text x="133.3" y="64.7">DSDA</text>
<text x="133.5" y="62.9">DSCL</text>
<text x="232.1" y="61.2">NC</text>
<text x="232.1" y="64.7">SCL</text>
<text x="104.1" y="66.5">VDATA_IN11</text>
<text x="104.1" y="68.3">VDATA_IN12</text>
<text x="104.1" y="70.1">VDATA_IN13</text>
<text x="104.1" y="71.8">VDATA_IN14</text>
<text x="128.3" y="68.3">EXT_SWING</text>
<text x="134.4" y="70.1">HPD</text>
<text x="232.1" y="66.5">SDA</text>
<text x="232.1" y="70.1">DCC/CECGND</text>
<text x="232.1" y="71.8">+5V</text>
<text x="104.1" y="73.6">VDATA_IN15</text>
<text x="104.1" y="75.4">VDATA_IN16</text>
<text x="104.1" y="77.2">VDATA_IN17</text>
<text x="132.5" y="73.6">RSVDL</text>
<text x="133.2" y="75.4">VDDQ</text>
<text x="232.1" y="73.6">HPLG</text>
<text x="244.4" y="77.3" transform="rotate(-90 244.4 77.3)">GND3</text>
<text x="246.1" y="77.3" transform="rotate(-90 246.1 77.3)">GND4</text>
<text x="104.1" y="79">VDATA_IN18</text>
<text x="104.1" y="80.7">VDATA_IN19</text>
<text x="104.1" y="82.5">VDATA_IN20</text>
<text x="131.5" y="82.5">CVCC12</text>
<text x="132.2" y="79">IO_SEL</text>
<text x="104.1" y="84.3">VDATA_IN21</text>
<text x="104.1" y="86.1">VDATA_IN22</text>
<text x="104.1" y="87.8">VDATA_IN23</text>
<text x="131.5" y="84.3">CVCC12</text>
<text x="131.5" y="86.1">CVCC12</text>
<text x="131.5" y="87.8">CVCC12</text>
<text x="131.5" y="89.6">CVCC12</text>
<text x="104.1" y="91.4">VSYNC</text>
<text x="104.1" y="95">HSYNC</text>
<text x="104.1" y="93.2">IDCK</text>
<text x="131.5" y="91.4">CVCC12</text>
<text x="133.1" y="95">CGND</text>
<text x="104.1" y="96.7">DE</text>
<text x="132.7" y="100.3">IOVCC</text>
<text x="104.1" y="102.1">MCLK</text>
<text x="104.1" y="103.8">SCK</text>
<text x="104.1" y="107.4">SD0</text>
<text x="104.1" y="105.6">WS</text>
<text x="132.7" y="102.1">IOVCC</text>
<text x="132.7" y="103.8">IOVCC</text>
<text x="104.1" y="109.2">SD1</text>
<text x="104.1" y="111">SD2</text>
<text x="104.1" y="112.7">SD3</text>
<text x="132.6" y="109.2">IOGND</text>
<text x="104.1" y="118.1">RESETn</text>
<text x="131.6" y="116.3">AVCC12</text>
<text x="131.6" y="118.1">AVCC12</text>
<text x="104.1" y="121.6">SPDIF</text>
<text x="121.7" y="123.6" transform="rotate(-90 121.7 123.6)">EPAD</text>
<text x="133.2" y="123.4">AGND</text>
<text x="212.5" y="139.4">VCCA</text>
<text x="223.4" y="139.4">TMDS_CK+</text>
<text x="223.8" y="141.2">TMDS_CK-</text>
<text x="212.5" y="146.5">LS_OE</text>
<text x="223.6" y="144.7">TMDS_D0+</text>
<text x="224" y="146.5">TMDS_D0-</text>
<text x="212.5" y="150.1">CT_HPD</text>
<text x="223.6" y="155.4">TMDS_D2+</text>
<text x="223.6" y="150.1">TMDS_D1+</text>
<text x="224" y="151.8">TMDS_D1-</text>
<text x="212.5" y="157.2">SCL_A</text>
<text x="212.5" y="159">SDA_A</text>
<text x="224" y="157.2">TMDS_D2-</text>
<text x="227" y="160.7">SCL_B</text>
<text x="118.3" y="164.3">VIN</text>
<text x="124.5" y="164.3">VOUT</text>
<text x="212.5" y="164.3">CEC_A</text>
<text x="212.5" y="162.5">HPD_A</text>
<text x="226.7" y="166.1">HPD_B</text>
<text x="226.7" y="167.9">CEC_B</text>
<text x="226.8" y="162.5">SDA_B</text>
<text x="118.3" y="169.6">GND</text>
<text x="212.5" y="171.4">VCC5V</text>
<text x="225.8" y="171.4">5V_OUT</text>
<text x="118.3" y="175">EN</text>
<text x="125.7" y="175">BYP</text>
<text x="212.5" y="176.7">GND</text>
<text x="228.5" y="176.7">GND</text>
<text x="228.5" y="175">GND</text>
</g>
<g font-size="1.6" fill="#800000">
<text x="257" y="197">AM437X</text>
<text x="230.8" y="202.7">A3</text>
<text x="238.8" y="202.7">HDMI</text>
<text x="284.2" y="202.7">A</text>
</g>
<g font-size="1.3">
<text x="30.8" y="1.3">5</text>
<text x="88.9" y="1.3">4</text>
<text x="147" y="1.3">3</text>
<text x="205" y="1.3">2</text>
<text x="263.1" y="1.3">1</text>
<text x=".5" y="28.4">D</text>
<text x="292.6" y="28.4">D</text>
<text x=".5" y="79.5">C</text>
<text x="292.6" y="79.5">C</text>
<text x=".5" y="130.6">B</text>
<text x="292.6" y="130.6">B</text>
<text x=".5" y="181.7">A</text>
<text x="292.6" y="181.7">A</text>
<text x="30.8" y="207.4">5</text>
<text x="88.9" y="207.4">4</text>
<text x="147" y="207.4">3</text>
<text x="205" y="207.4">2</text>
<text x="263.1" y="207.4">1</text>
</g>
</svg>
